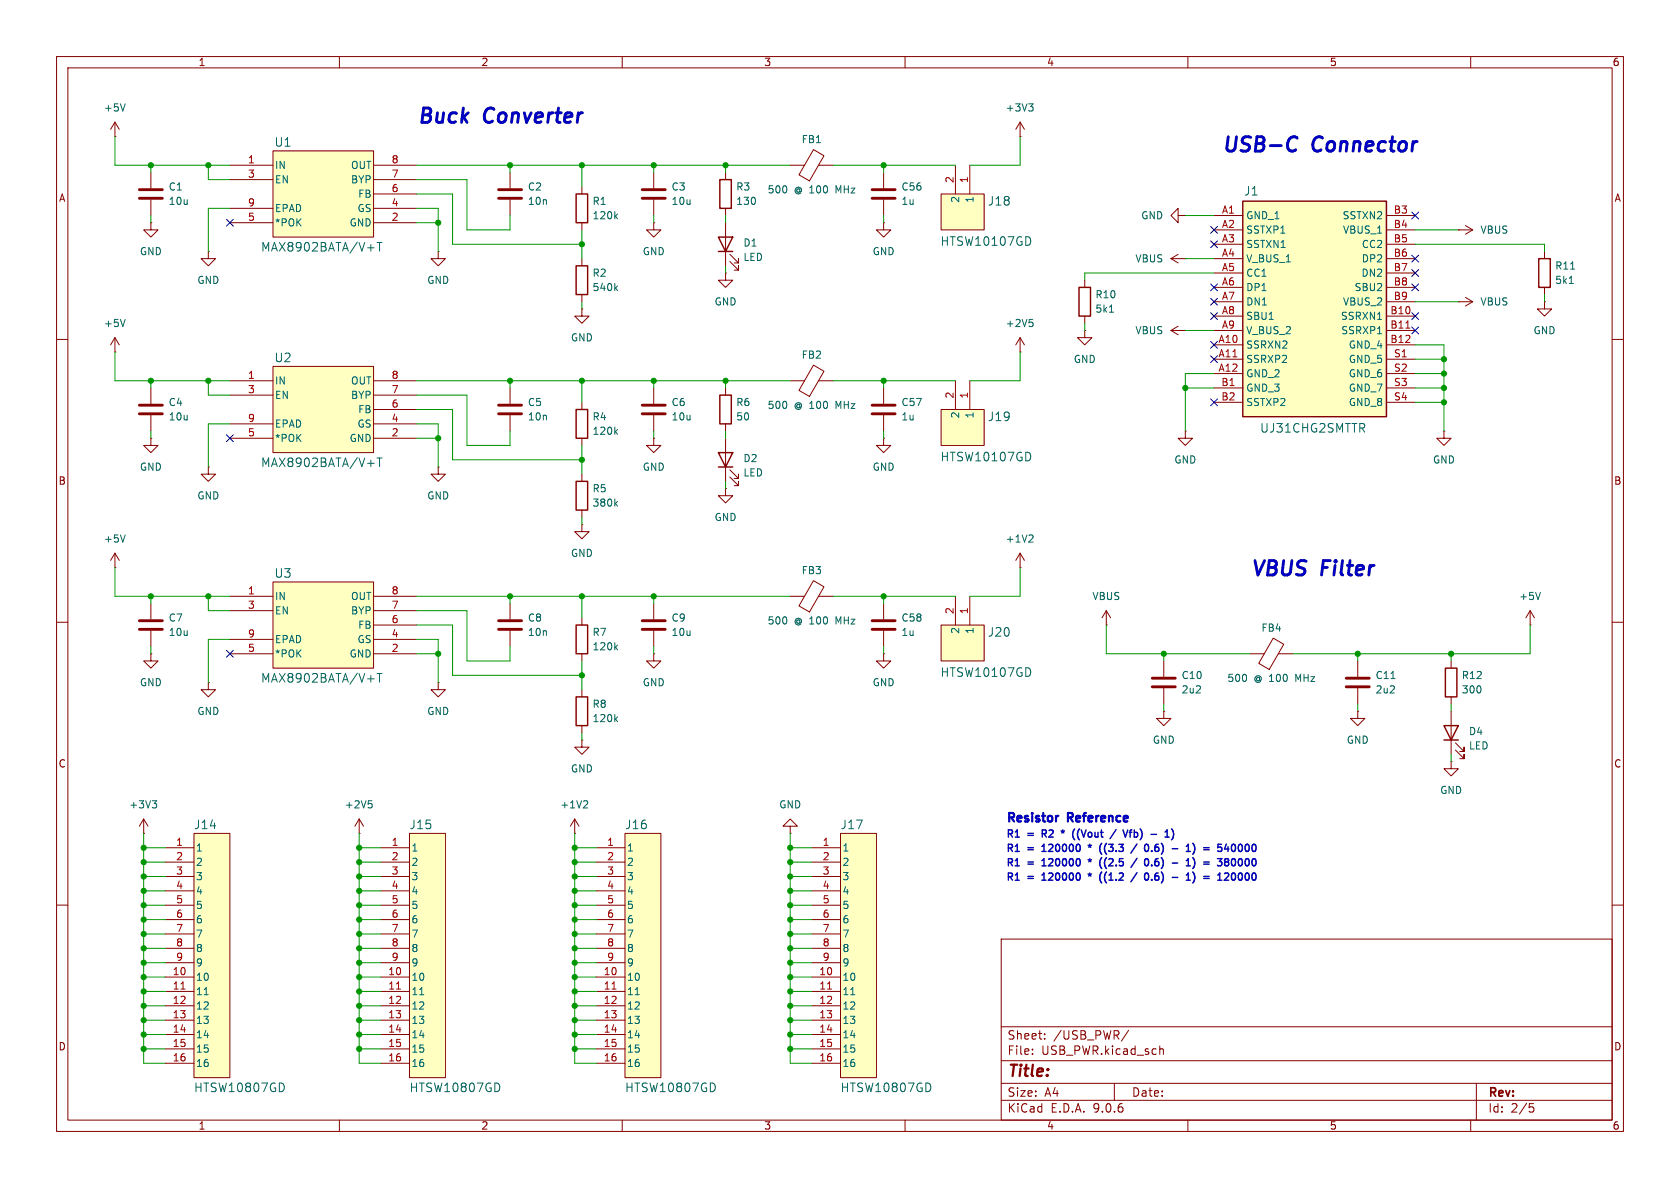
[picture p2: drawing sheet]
<svg xmlns="http://www.w3.org/2000/svg" width="297mm" height="210mm" viewBox="0 0 297 210" stroke-linecap="round" stroke-linejoin="round" font-family="sans-serif">
<g fill="none" stroke="#840000" stroke-width=".18">
<path d="M10 10h277v190h-277zM12 12h273v186h-273zM60 10v2M110 10v2M160 10v2M210 10v2M260 10v2M26.7 39.4v1.2h1.2l-1.2 1.3-1.3-1.3h1.3M26.7 39.4h.1M26.7 30.5v2.8M26.7 35.3v2.8M90.2 30.5v2.8"/>
<path d="M90.2 35.3v2.8M156.2 30.5v2.8M156.2 35.3v2.8M102.9 54.6v1.3h1.2l-1.2 1.3-1.3-1.3h1.3M102.9 54.6h.1M102.9 45.7v1.3M102.9 52.1v1.2M257.8 53.3h.1M257.8 53.3h2.5M259.1 52.6l1.2 .7M260.3 53.3l-1.2 .8M273 53.3v1.3h1.3l-1.3 1.3-1.2-1.3h1.2"/>
<path d="M273 53.3h.1M273 44.5v1.2M273 50.8v1.3M10 60h2M90.2 68.6v2.8M90.2 73.4v2.8M115.6 77.5v1.2h1.2l-1.2 1.3-1.3-1.3h1.3M115.6 77.5h.1M209.5 76.2v1.3h1.3l-1.3 1.2-1.2-1.2h1.2M209.5 76.2h.1M255.3 76.2v1.3h1.2l-1.2 1.2-1.3-1.2h1.3M255.3 76.2h.1"/>
<path d="M285 60h2M10 110h2M205.7 116.8v2.8M240 116.8v2.8M256.5 116.8v1.3M270.5 110.5h.1M270.5 108l-.8 1.2M270.5 108l.8 1.2M270.5 108v2.5M285 110h2M102.9 130.8v1.3h1.2l-1.2 1.3-1.3-1.3h1.3M102.9 130.8h.1"/>
<path d="M205.7 125.7v1.3h1.3l-1.3 1.3-1.2-1.3h1.2M205.7 125.7h.1M205.7 121.7v2.8M240 125.7v1.3h1.3l-1.3 1.3-1.2-1.3h1.2M240 125.7h.1M240 121.7v2.8M256.5 123.2v1.3M10 160h2M177 166h108v32h-108zM285 160h2M60 198v2M110 198v2"/>
<path d="M160 198v2M177 194.5h108M177 191.5h108M177 187.5h108M177 181.5h108M182.5 186.3v.1M182.5 185.5v.1M184.7 183.6v.1M184.7 182.8v.1M197 191.5v3M199.5 182.1l-1.3 2M205 184.9v1.5"/>
<path d="M205 185.5l.2-.1 .4 .1 .1 .9M210 198v2M260 198v2M261 191.5v6.5M270.4 195.1h.7M270.5 195.7h.4l.3 .3-.2 .5-.5 .1"/>
</g>
<path d="M24.6 33.5h4.1M24.6 35.1h4.1M88.1 33.5h4.1M88.1 35.1h4.1M154.2 33.5h4M154.2 35.1h4M88.1 71.6h4.1M88.1 73.2h4.1M203.7 119.9h4.1M238 119.9h4.1M203.7 121.4h4.1M238 121.4h4.1" fill="none" stroke="#840000" stroke-width=".51"/>
<path d="M101.9 47h2v5.1h-2zM272 45.7h2.1v5.1h-2.1zM255.5 118.1h2.1v5.1h-2.1z" fill="none" stroke="#840000" stroke-width=".25"/>
<path d="M108.8 50.9l.4 .5M109.2 50.5l-.5 .5M277.4 50.1h.7M277.7 47.6h.7M245.9 120h.7M272.3 104.7l-.4 1.3" fill="none" stroke="#006464" stroke-width=".18"/>
<path d="M148.6 147.3h6.3v43.2h-6.3z" fill="#ffffc2"/>
<g fill="none" stroke="#840000" stroke-width=".18">
<path d="M102.9 33v1.3M102.9 39.4v1.2M128.3 30.5v1.3M128.3 36.8v1.3M128.3 39.4v7.6M139.7 29.2h2.5M143.8 26.4l1.9 1.1-2.6 4.5-1.9-1.1zM144.7 29.2h2.6M156.2 39.4v1.2h1.3l-1.3 1.3-1.3-1.3h1.3M156.2 39.4h.1M208.3 38.1v-1.3l-1.3 1.3 1.3 1.3v-1.3h1.2M209.5 38.1h.1"/>
<path d="M128.3 48.3v1.2h1.2l-1.2 1.3-1.3-1.3h1.3M128.3 48.3h.1M129 46.2l1.6 1.6v-.8v.8h-.8M129 45l1.6 1.5v-.8v.8h-.8M191.8 58.4v1.3h1.2l-1.2 1.3-1.3-1.3h1.3M191.8 58.4h.1M191.8 49.5v1.3M191.8 55.9v1.3M207 58.4l1.3 .8M207 58.4h2.5M207 45.7l1.3 .8M207 45.7h2.5"/>
<path d="M208.3 57.7l-1.3 .7M208.3 45l-1.3 .7M209.5 58.4h.1M209.5 45.7h.1M26.7 77.5v1.2h1.2l-1.2 1.3-1.3-1.3h1.3M26.7 77.5h.1M128.3 68.6v1.3M128.3 74.9v1.3M128.3 77.5v7.6M139.7 67.3h2.5M143.8 64.5l1.9 1.1-2.6 4.5-1.9-1.1zM144.7 67.3h2.6"/>
<path d="M156.2 77.5v1.2h1.3l-1.3 1.3-1.3-1.3h1.3M156.2 77.5h.1M156.2 68.6v2.8M156.2 73.4v2.8M20.3 97.8l-.7 1.3M20.3 97.8l.8 1.3M20.3 97.8v2.5M36.8 82.6v1.2h1.3l-1.3 1.3-1.2-1.3h1.2M36.8 82.6h.1M77.5 82.6v1.2h1.2l-1.2 1.3-1.3-1.3h1.3M77.5 82.6h.1M102.9 92.7v1.3h1.2l-1.2 1.3-1.3-1.3h1.3"/>
<path d="M102.9 92.7h.1M102.9 83.8v1.3M102.9 90.2v1.2M128.3 86.4v1.2h1.2l-1.2 1.3-1.3-1.3h1.3M128.3 86.4h.1M129 84.3l1.6 1.6v-.8v.8h-.8M129 83.1l1.6 1.5v-.8v.8h-.8M20.3 100.3h.1M26.7 115.6v1.2h1.2l-1.2 1.3-1.3-1.3h1.3M26.7 115.6h.1M26.7 106.7v2.8M26.7 111.5v2.8"/>
<path d="M102.9 109.2v1.3M102.9 115.6v1.2M115.6 115.6v1.2h1.2l-1.2 1.3-1.3-1.3h1.3M115.6 115.6h.1M195.6 110.5h.1M195.6 108l-.8 1.2M195.6 108l.7 1.2M195.6 108v2.5M221 115.6h2.5M225.1 112.8l1.8 1.1-2.5 4.4-1.9-1zM226 115.6h2.6M77.5 120.7v1.2h1.2l-1.2 1.3-1.3-1.3h1.3"/>
<path d="M77.5 120.7h.1M256.5 134.6v1.3h1.3l-1.3 1.3-1.2-1.3h1.2M256.5 134.6h.1M256.5 125.7v7.7M257.3 132.6l1.5 1.5v-.7v.7h-.7M257.3 131.3l1.5 1.5v-.7v.7h-.7M25.4 147.3h.1M25.4 144.8l-.8 1.3M25.4 144.8l.8 1.3M25.4 144.8v2.5M143.5 149.9h5.1M143.5 152.4h5.1"/>
<path d="M143.5 154.9h5.1M143.5 157.5h5.1M148.6 147.3h6.3v43.2h-6.3zM143.5 160h5.1M143.5 162.6h5.1M143.5 165.1h5.1M143.5 167.6h5.1M143.5 170.2h5.1M143.5 172.7h5.1M143.5 175.3h5.1M143.5 177.8h5.1M143.5 180.3h5.1"/>
<path d="M143.5 182.9h5.1M143.5 185.4h5.1M143.5 188h5.1"/>
</g>
<path d="M108.8 38.2l.4 .5M109.2 37.8l-.5 .5M196.1 55.2h.8M22.1 94.6l-.4 1.2M108.8 89l.4 .5M109.2 88.6l-.5 .5M108.8 114.4l.4 .5M109.2 114l-.5 .5M26.9 141.5h.8l-.4 .5M27.5 142l.2 .3v.3l-.2 .2M150.4 175.8h.7M164.5 191.8v.8" fill="none" stroke="#006464" stroke-width=".18"/>
<path d="M146.3 174.8h.7" fill="none" stroke="#a90000" stroke-width=".18"/>
<path d="M101.9 34.3h2v5.1h-2zM127.3 31.8h2v5h-2zM127 41.9h2.5l-1.2 2.6zM127 44.5h2.5M190.8 50.8h2v5.1h-2zM127.3 69.9h2v5h-2zM101.9 85.1h2v5.1h-2zM127 80h2.5l-1.2 2.6zM127 82.6h2.5M101.9 110.5h2v5.1h-2zM255.3 128.3h2.5l-1.3 2.5zM255.3 130.8h2.5" fill="none" stroke="#840000" stroke-width=".25"/>
<path d="M154.2 71.6h4M154.2 73.2h4M24.6 109.7h4.1M24.6 111.3h4.1" fill="none" stroke="#840000" stroke-width=".51"/>
<path d="M48.3 64.8h17.7v15.2h-17.7z" fill="#ffffc2"/>
<g fill="none" stroke="#840000" stroke-width=".18">
<path d="M20.3 24.1h.1M20.3 21.6l-.7 1.3M20.3 21.6l.8 1.3M20.3 21.6v2.5M77.5 44.5v1.2h1.2l-1.2 1.3-1.3-1.3h1.3M77.5 44.5h.1M40.6 67.3h7.7M40.6 69.9h7.7M40.6 77.5h7.7M40.6 74.9h7.7M48.3 64.8h17.7v15.2h-17.7zM66 67.3h7.7"/>
<path d="M66 69.9h7.7M66 77.5h7.7M66 72.4h7.7M66 74.9h7.7M139.7 105.4h2.5M143.8 102.6l1.9 1.1-2.6 4.5-1.9-1.1zM144.7 105.4h2.6"/>
</g>
<path d="M22.1 18.4l-.4 1.2M66.7 81h.8M67.1 81v1.5" fill="none" stroke="#006464" stroke-width=".18"/>
<path d="M219.7 35.6h25.4v38.1h-25.4z" fill="#ffffc2"/>
<path d="M219.7 35.6h25.4v38.1h-25.4z" fill="none" stroke="#840000" stroke-width=".25"/>
<g fill="none" stroke="#840000" stroke-width=".18">
<path d="M214.6 38.1h5.1M245.1 38.1h5.1M214.6 40.6h5.1M214.6 43.2h5.1M214.6 45.7h5.1M214.6 48.3h5.1M214.6 50.8h5.1M214.6 53.3h5.1M214.6 55.9h5.1M214.6 58.4h5.1M245.1 40.6h5.1M245.1 43.2h5.1"/>
<path d="M245.1 45.7h5.1M245.1 48.3h5.1M245.1 50.8h5.1M245.1 53.3h5.1M245.1 55.9h5.1M245.1 58.4h5.1M214.6 61h5.1M214.6 63.5h5.1M214.6 66h5.1M214.6 68.6h5.1M214.6 71.1h5.1M245.1 61h5.1"/>
<path d="M245.1 63.5h5.1M245.1 66h5.1M245.1 68.6h5.1M245.1 71.1h5.1"/>
</g>
<path d="M248.5 58h.8" fill="none" stroke="#a90000" stroke-width=".18"/>
<path d="M48.3 26.7h17.7v15.2h-17.7z" fill="#ffffc2"/>
<path d="M40.6 29.2h7.7M40.6 31.8h7.7M40.6 39.4h7.7M40.6 36.8h7.7M48.3 26.7h17.7v15.2h-17.7zM66 29.2h7.7M66 31.8h7.7M66 39.4h7.7M66 34.3h7.7M66 36.8h7.7M156.2 106.7v2.8M156.2 111.5v2.8" fill="none" stroke="#840000" stroke-width=".18"/>
<path d="M66.7 42.9h.8M67.1 42.9v1.5" fill="none" stroke="#006464" stroke-width=".18"/>
<path d="M154.2 109.7h4M154.2 111.3h4" fill="none" stroke="#840000" stroke-width=".51"/>
<path d="M166.4 110.5h7.6v6.3h-7.6z" fill="#ffffc2"/>
<g fill="none" stroke="#840000" stroke-width=".18">
<path d="M115.6 39.4v1.2h1.2l-1.2 1.3-1.3-1.3h1.3M115.6 39.4h.1M115.6 30.5v2.8M115.6 35.3v2.8M180.3 24.1h.1M180.3 21.6v2.5M180.3 21.6l-.7 1.3M180.3 21.6l.8 1.3M180.3 97.8l-.7 1.3M180.3 97.8l.8 1.3M180.3 97.8v2.5M156.2 115.6v1.2h1.3l-1.3 1.3-1.3-1.3h1.3"/>
<path d="M156.2 115.6h.1M166.4 110.5h7.6v6.3h-7.6zM168.9 105.4v5.1M171.4 105.4v5.1M180.3 100.3h.1"/>
</g>
<path d="M181.9 18.4h.7l-.4 .4M182.4 18.8l.2 .3v.3l-.2 .2M182.4 94.6l.2 .2v.3l-.7 .7h.7M182.1 118.4v.8" fill="none" stroke="#006464" stroke-width=".18"/>
<path d="M113.5 33.5h4.1M113.5 35.1h4.1" fill="none" stroke="#840000" stroke-width=".51"/>
<path d="M166.4 34.3h7.6v6.3h-7.6z" fill="#ffffc2"/>
<path d="M166.4 34.3h7.6v6.3h-7.6zM168.9 29.2v5.1M171.4 29.2v5.1M20.3 59.7l-.7 1.3M20.3 59.7l.8 1.3M20.3 59.7v2.5M20.3 62.2h.1M139.7 146.1h1.3l-1.3-1.3-1.3 1.3h1.3v1.2M139.7 147.3h.1" fill="none" stroke="#840000" stroke-width=".18"/>
<path d="M22.1 56.5l-.4 1.2M182.1 42.2v.8" fill="none" stroke="#006464" stroke-width=".18"/>
<path d="M166.4 72.4h7.6v6.3h-7.6z" fill="#ffffc2"/>
<g fill="none" stroke="#840000" stroke-width=".18">
<path d="M259.1 39.9l1.2 .7M36.8 44.5v1.2h1.3l-1.3 1.3-1.2-1.3h1.2M36.8 44.5h.1M180.3 59.7l-.7 1.3M180.3 59.7l.8 1.3M180.3 59.7v2.5M257.8 40.6h.1M257.8 40.6h2.5M260.3 40.6l-1.2 .8M102.9 71.1v1.3M102.9 77.5v1.2M115.6 68.6v2.8"/>
<path d="M115.6 73.4v2.8M166.4 72.4h7.6v6.3h-7.6zM168.9 67.3v5.1M171.4 67.3v5.1M180.3 62.2h.1"/>
</g>
<path d="M182 56.5h.6M182.4 56.9l.2 .3v.3l-.2 .2M108.8 76.3l.4 .5M109.2 75.9l-.5 .5M182.1 80.3v.8" fill="none" stroke="#006464" stroke-width=".18"/>
<path d="M101.9 72.4h2v5.1h-2z" fill="none" stroke="#840000" stroke-width=".25"/>
<path d="M113.5 71.6h4.1M113.5 73.2h4.1" fill="none" stroke="#840000" stroke-width=".51"/>
<path d="M48.3 102.9h17.7v15.2h-17.7z" fill="#ffffc2"/>
<path d="M26.7 68.6v2.8M26.7 73.4v2.8M40.6 105.4h7.7M40.6 108h7.7M40.6 115.6h7.7M40.6 113h7.7M48.3 102.9h17.7v15.2h-17.7zM66 105.4h7.7M66 108h7.7M66 115.6h7.7M66 110.5h7.7M66 113h7.7" fill="none" stroke="#840000" stroke-width=".18"/>
<path d="M66.7 119.1h.8M67.1 119.1v1.5" fill="none" stroke="#006464" stroke-width=".18"/>
<path d="M24.6 71.6h4.1M24.6 73.2h4.1" fill="none" stroke="#840000" stroke-width=".51"/>
<path d="M34.3 147.3h6.3v43.2h-6.3z" fill="#ffffc2"/>
<g fill="none" stroke="#840000" stroke-width=".18">
<path d="M29.2 149.9h5.1M29.2 152.4h5.1M29.2 154.9h5.1M29.2 157.5h5.1M34.3 147.3h6.3v43.2h-6.3zM29.2 160h5.1M29.2 162.6h5.1M29.2 165.1h5.1M29.2 167.6h5.1M29.2 170.2h5.1M29.2 172.7h5.1M29.2 175.3h5.1"/>
<path d="M29.2 177.8h5.1M29.2 180.3h5.1M29.2 182.9h5.1M29.2 185.4h5.1M29.2 188h5.1"/>
</g>
<path d="M36.1 175.8h.7M50.2 191.8v.8" fill="none" stroke="#006464" stroke-width=".18"/>
<path d="M32 174.8h.7" fill="none" stroke="#a90000" stroke-width=".18"/>
<path d="M110.5 147.3h6.3v43.2h-6.3z" fill="#ffffc2"/>
<g fill="none" stroke="#840000" stroke-width=".18">
<path d="M115.6 106.7v2.8M115.6 111.5v2.8M36.8 120.7v1.2h1.3l-1.3 1.3-1.2-1.3h1.2M36.8 120.7h.1M105.4 149.9h5.1M105.4 152.4h5.1M105.4 154.9h5.1M105.4 157.5h5.1M110.5 147.3h6.3v43.2h-6.3zM105.4 160h5.1M105.4 162.6h5.1M105.4 165.1h5.1"/>
<path d="M105.4 167.6h5.1M105.4 170.2h5.1M105.4 172.7h5.1M105.4 175.3h5.1M105.4 177.8h5.1M105.4 180.3h5.1M105.4 182.9h5.1M105.4 185.4h5.1M105.4 188h5.1"/>
</g>
<path d="M112.3 175.8h.7M126.4 191.8v.8" fill="none" stroke="#006464" stroke-width=".18"/>
<path d="M108.2 174.8h.7" fill="none" stroke="#a90000" stroke-width=".18"/>
<path d="M113.5 109.7h4.1M113.5 111.3h4.1" fill="none" stroke="#840000" stroke-width=".51"/>
<path d="M72.4 147.3h6.3v43.2h-6.3z" fill="#ffffc2"/>
<g fill="none" stroke="#840000" stroke-width=".18">
<path d="M90.2 106.7v2.8M90.2 111.5v2.8M102.9 121.9v1.3M102.9 128.3v1.2M63.5 147.3h.1M63.5 144.8l-.8 1.3M63.5 144.8l.8 1.3M63.5 144.8v2.5M67.3 149.9h5.1M67.3 152.4h5.1M67.3 154.9h5.1M67.3 157.5h5.1"/>
<path d="M72.4 147.3h6.3v43.2h-6.3zM101.6 147.3h.1M101.6 144.8l-.8 1.3M101.6 144.8l.8 1.3M101.6 144.8v2.5M67.3 160h5.1M67.3 162.6h5.1M67.3 165.1h5.1M67.3 167.6h5.1M67.3 170.2h5.1M67.3 172.7h5.1M67.3 175.3h5.1"/>
<path d="M67.3 177.8h5.1M67.3 180.3h5.1M67.3 182.9h5.1M67.3 185.4h5.1M67.3 188h5.1"/>
</g>
<path d="M108.8 127.1l.4 .5M109.2 126.7l-.5 .5M65.1 141.5h.6M65.6 142l.2 .3v.3l-.2 .2M103.7 141.5l.2 .3-.1 .3-.7 .7h.8M74.2 175.8h.7M88.3 191.8v.8" fill="none" stroke="#006464" stroke-width=".18"/>
<path d="M70.1 174.8h.7" fill="none" stroke="#a90000" stroke-width=".18"/>
<path d="M88.1 109.7h4.1M88.1 111.3h4.1" fill="none" stroke="#840000" stroke-width=".51"/>
<path d="M101.9 123.2h2v5.1h-2z" fill="none" stroke="#840000" stroke-width=".25"/>
<g fill="none" stroke="#0000c2" stroke-width=".25">
<path d="M184.2 150.5h.7M184.2 153.1h.7M184.2 155.6h.7M184.3 147.4h.4M184.4 149.4l-.2 .2M184.4 152l-.2 .1M184.4 154.5l-.2 .2M184.7 146.7h-.4v1.3M187.6 146.9l.3 .1M187.9 146.7v.3M187.9 147l-.2 .3M187.9 147l.2 .3"/>
<path d="M188.2 146.9l-.3 .1M189.7 147.9l.3 .6M190 146.5l-.1 .1M190.8 146.6a1.49 1.49 0 0 0 0 1.8M192.4 149.4l.3 .1M192.4 152l.3 .1M192.4 154.5l.3 .1M192.7 149.2v.3M192.7 151.8v.3M192.7 154.3v.3M192.7 149.5l-.2 .3M192.7 149.5l.1 .3"/>
<path d="M192.7 152.1l-.2 .2M192.7 152.1l.1 .2M192.7 154.6l-.2 .3M192.7 154.6l.1 .3M193 149.4l-.3 .1M193 152l-.3 .1M193 154.5l-.3 .1M194.5 150.5l.3 .5M194.5 153l.3 .5M194.5 155.5l.3 .6M194.8 151.6l-.1 .1M194.8 154.1l-.1 .1"/>
<path d="M195.6 151.7a1.49 1.49 0 0 0 0 1.8M195.6 149.1a1.49 1.49 0 0 0 0 1.8M195.6 154.2a1.49 1.49 0 0 0 0 1.8M197.3 146.6l-1.1 1.7M199.6 147.1h.5M200.1 146.7l-.3 .2v1.1M200.5 146.7v1.3M200.5 147.9l.4 .1M200.9 147.1l-.4 .1M201 149.2l-1.1 1.6M201 151.7l-1.1 1.7M201 154.3l-1.1 1.6"/>
<path d="M203.6 150.4v.1M203.6 152.9v.2M203.6 155.5v.1M204.5 149.2l-.1 .1a.86 .86 0 0 0 0 1.2h.2M204.5 151.8h-.1a.86 .86 0 0 0 0 1.3h.2M204.5 154.3l-.1 .1a.86 .86 0 0 0 0 1.2h.2M204.6 149.7h-.2l-.2 .3M204.6 152.3h-.2l-.2 .2M204.6 154.8h-.2l-.2 .3M206 148h.7M206 147.1l.3-.4v1.3M207.1 146.5l.3 .6"/>
<path d="M207.3 148.2l-.2 .3M209.7 150.5h.7M209.7 149.6l.4-.4v1.3M209.7 152.1l.4-.3v1.3M209.7 154.7l.4-.4v1.3M209.7 153.1h.7M209.7 155.6h.7M210.9 149.1l.3 .5M210.9 151.6l.3 .5M210.9 154.1l.3 .6M211 150.8l-.1 .2M211 153.3l-.1 .2"/>
<path d="M211 155.8l-.1 .3M212.8 149.9h1M212.8 150.2h1M212.8 152.4h1M212.8 152.8h1M212.8 154.9h1M212.8 155.3h1M215.2 151.8h.8l-.4 .5 .3 .1 .1 .4-.2 .3h-.4M215.3 155.6h.7M215.3 154.7l.3-.4v1.3M215.3 149.8l.5-.1 .2 .3-.1 .5h-.6M215.3 149.2h.6"/>
<path d="M216.5 152l.2-.2h.3l.2 .2M216.5 154.4l.5-.1 .2 .3M216.8 149.2l-.3 .9M217.8 149.5l.2-.3 .4 .3M217.8 152l.2-.2 .4 .2M217.8 154.6l.2-.3 .4 .3M219.5 149.3l-.2-.1a.68 .68 0 0 0-.4 .7 .68 .68 0 0 0 .4 .6h.2M219.5 151.8h-.2a.68 .68 0 0 0-.4 .6 .68 .68 0 0 0 .4 .7l.2-.1M219.5 154.4l-.2-.1a.68 .68 0 0 0-.4 .7 .68 .68 0 0 0 .4 .6l.2-.1"/>
</g>
<path d="M187 144.2h.1" fill="none" stroke="#0000c2" stroke-width=".38"/>
<path d="M228.3 24.3a.86 .86 0 0 1 1 .1M229.1 26.5l-.5 .2" fill="none" stroke="#0000c2" stroke-width=".51"/>
<g fill="none" stroke="#009600" stroke-width=".18">
<path d="M20.3 24.1v5.1h20.3M26.7 29.2v1.3M26.7 38.1v1.3M36.8 29.2v2.6h3.8M40.6 36.8h-3.8v7.7M73.7 29.2h66M73.7 31.8h8.8v8.8h7.7v-2.5M73.7 34.3h6.3v8.9h22.9M73.7 36.8h3.8v7.7M73.7 39.4h3.8M90.2 29.2v1.3M102.9 29.2v3.8"/>
<path d="M115.6 29.2v1.3M115.6 38.1v1.3M128.3 29.2v1.3M128.3 38.1v1.3M147.3 29.2h21.6M156.2 29.2v1.3M156.2 38.1v1.3M180.3 24.1v5.1h-8.9M209.5 38.1h5.1M102.9 40.6v5.1M102.9 53.3v1.3M128.3 47v1.3"/>
<path d="M191.8 57.2v1.2M209.5 58.4h5.1M209.5 45.7h5.1M214.6 48.3h-22.8v1.2M250.2 40.6h7.6M250.2 43.2h22.8v1.3M250.2 53.3h7.6M273 52.1v1.2M20.3 62.2v5.1h20.3M26.7 67.3v1.3M26.7 76.2v1.3M36.8 67.3v2.6h3.8"/>
<path d="M40.6 74.9h-3.8v7.7M73.7 67.3h66M73.7 69.9h8.8v8.8h7.7v-2.5M73.7 72.4h6.3v8.9h22.9M73.7 74.9h3.8v7.7M73.7 77.5h3.8M90.2 67.3v1.3M102.9 67.3v3.8M102.9 78.7v5.1M115.6 67.3v1.3M115.6 76.2v1.3M128.3 67.3v1.3"/>
<path d="M128.3 76.2v1.3M147.3 67.3h21.6M156.2 67.3v1.3M156.2 76.2v1.3M180.3 62.2v5.1h-8.9M209.5 68.6h5.1M214.6 66h-5.1v10.2M250.2 68.6h5.1M250.2 66h5.1M250.2 61h5.1v15.2M250.2 63.5h5.1M250.2 71.1h5.1"/>
<path d="M102.9 91.4v1.3M128.3 85.1v1.3M20.3 100.3v5.1h20.3M26.7 105.4v1.3M26.7 114.3v1.3M36.8 105.4v2.6h3.8M40.6 113h-3.8v7.7M73.7 105.4h66M73.7 108h8.8v8.8h7.7v-2.5M73.7 110.5h6.3v8.9h22.9M73.7 113h3.8v7.7M73.7 115.6h3.8"/>
<path d="M90.2 105.4v1.3M102.9 105.4v3.8M102.9 116.8v5.1M115.6 105.4v1.3M115.6 114.3v1.3M147.3 105.4h21.6M156.2 105.4v1.3M156.2 114.3v1.3M180.3 100.3v5.1h-8.9M195.6 110.5v5.1h25.4M205.7 115.6v1.2M240 115.6v1.2"/>
<path d="M256.5 115.6v1.2M270.5 110.5v5.1h-41.9M102.9 129.5v1.3M205.7 124.5v1.2M240 124.5v1.2M256.5 124.5v1.2M256.5 133.4v1.2M25.4 157.5h3.8M25.4 154.9h3.8M25.4 147.3v40.7h3.8M25.4 152.4h3.8M25.4 149.9h3.8"/>
<path d="M63.5 157.5h3.8M63.5 154.9h3.8M63.5 147.3v40.7h3.8M63.5 152.4h3.8M63.5 149.9h3.8M101.6 157.5h3.8M101.6 154.9h3.8M101.6 147.3v40.7h3.8M101.6 152.4h3.8M101.6 149.9h3.8M139.7 147.3v40.7h3.8M139.7 157.5h3.8"/>
<path d="M139.7 154.9h3.8M139.7 152.4h3.8M139.7 149.9h3.8M25.4 165.1h3.8M25.4 160h3.8M25.4 177.8h3.8M25.4 172.7h3.8M25.4 170.2h3.8M25.4 175.3h3.8M25.4 167.6h3.8M25.4 162.6h3.8M63.5 165.1h3.8"/>
<path d="M63.5 160h3.8M63.5 177.8h3.8M63.5 172.7h3.8M63.5 170.2h3.8M63.5 175.3h3.8M63.5 167.6h3.8M63.5 162.6h3.8M101.6 165.1h3.8M101.6 160h3.8M101.6 177.8h3.8M101.6 172.7h3.8M101.6 170.2h3.8"/>
<path d="M101.6 175.3h3.8M101.6 167.6h3.8M101.6 162.6h3.8M139.7 165.1h3.8M139.7 160h3.8M139.7 177.8h3.8M139.7 172.7h3.8M139.7 170.2h3.8M139.7 175.3h3.8M139.7 167.6h3.8M139.7 162.6h3.8M25.4 185.4h3.8"/>
<path d="M25.4 180.3h3.8M25.4 182.9h3.8M63.5 185.4h3.8M63.5 180.3h3.8M63.5 182.9h3.8M101.6 185.4h3.8M101.6 180.3h3.8M101.6 182.9h3.8M139.7 185.4h3.8M139.7 180.3h3.8M139.7 182.9h3.8"/>
</g>
<g fill="none" stroke="#000084" stroke-width=".18">
<path d="M40 38.8l1.2 1.2M41.2 38.8l-1.2 1.2M249.6 37.5l1.2 1.2M250.8 37.5l-1.2 1.2M214 42.6l1.2 1.2M214 40l1.2 1.2M214 50.2l1.2 1.2M214 55.3l1.2 1.2M214 52.7l1.2 1.2M215.2 42.6l-1.2 1.2M215.2 40l-1.2 1.2M215.2 50.2l-1.2 1.2"/>
<path d="M215.2 55.3l-1.2 1.2M215.2 52.7l-1.2 1.2M249.6 57.8l1.2 1.2M249.6 55.3l1.2 1.2M249.6 47.7l1.2 1.2M249.6 45.1l1.2 1.2M249.6 50.2l1.2 1.2M250.8 57.8l-1.2 1.2M250.8 55.3l-1.2 1.2M250.8 47.7l-1.2 1.2M250.8 45.1l-1.2 1.2M250.8 50.2l-1.2 1.2"/>
<path d="M40 76.9l1.2 1.2M41.2 76.9l-1.2 1.2M214 60.4l1.2 1.2M214 62.9l1.2 1.2M214 70.5l1.2 1.2M215.2 60.4l-1.2 1.2M215.2 62.9l-1.2 1.2M215.2 70.5l-1.2 1.2M40 115l1.2 1.2M41.2 115l-1.2 1.2"/>
</g>
<g fill="#009600" stroke="#009600" stroke-width=".18">
<circle cx="209.5" cy="68.6" r=".46"/>
<circle cx="256.5" cy="115.6" r=".46"/>
<circle cx="240" cy="115.6" r=".46"/>
<circle cx="205.7" cy="115.6" r=".46"/>
<circle cx="156.2" cy="29.2" r=".46"/>
<circle cx="156.2" cy="105.4" r=".46"/>
<circle cx="156.2" cy="67.3" r=".46"/>
<circle cx="102.9" cy="81.3" r=".46"/>
<circle cx="77.5" cy="77.5" r=".46"/>
<circle cx="90.2" cy="29.2" r=".46"/>
<circle cx="128.3" cy="29.2" r=".46"/>
<circle cx="115.6" cy="29.2" r=".46"/>
<circle cx="102.9" cy="29.2" r=".46"/>
<circle cx="128.3" cy="67.3" r=".46"/>
<circle cx="115.6" cy="67.3" r=".46"/>
<circle cx="90.2" cy="67.3" r=".46"/>
<circle cx="102.9" cy="67.3" r=".46"/>
<circle cx="102.9" cy="43.2" r=".46"/>
<circle cx="255.3" cy="68.6" r=".46"/>
<circle cx="255.3" cy="66" r=".46"/>
<circle cx="255.3" cy="63.5" r=".46"/>
<circle cx="255.3" cy="71.1" r=".46"/>
<circle cx="139.7" cy="167.6" r=".46"/>
<circle cx="139.7" cy="162.6" r=".46"/>
<circle cx="139.7" cy="165.1" r=".46"/>
<circle cx="139.7" cy="160" r=".46"/>
<circle cx="139.7" cy="175.3" r=".46"/>
<circle cx="139.7" cy="157.5" r=".46"/>
<circle cx="139.7" cy="177.8" r=".46"/>
<circle cx="139.7" cy="180.3" r=".46"/>
<circle cx="139.7" cy="172.7" r=".46"/>
<circle cx="139.7" cy="170.2" r=".46"/>
<circle cx="77.5" cy="39.4" r=".46"/>
<circle cx="36.8" cy="29.2" r=".46"/>
<circle cx="26.7" cy="29.2" r=".46"/>
<circle cx="26.7" cy="67.3" r=".46"/>
<circle cx="36.8" cy="67.3" r=".46"/>
<circle cx="25.4" cy="177.8" r=".46"/>
<circle cx="25.4" cy="175.3" r=".46"/>
<circle cx="25.4" cy="172.7" r=".46"/>
<circle cx="25.4" cy="180.3" r=".46"/>
<circle cx="25.4" cy="182.9" r=".46"/>
<circle cx="25.4" cy="165.1" r=".46"/>
<circle cx="25.4" cy="167.6" r=".46"/>
<circle cx="25.4" cy="185.4" r=".46"/>
<circle cx="25.4" cy="170.2" r=".46"/>
<circle cx="139.7" cy="152.4" r=".46"/>
<circle cx="139.7" cy="149.9" r=".46"/>
<circle cx="139.7" cy="154.9" r=".46"/>
<circle cx="139.7" cy="182.9" r=".46"/>
<circle cx="139.7" cy="185.4" r=".46"/>
<circle cx="63.5" cy="180.3" r=".46"/>
<circle cx="63.5" cy="177.8" r=".46"/>
<circle cx="63.5" cy="175.3" r=".46"/>
<circle cx="63.5" cy="172.7" r=".46"/>
<circle cx="63.5" cy="167.6" r=".46"/>
<circle cx="63.5" cy="162.6" r=".46"/>
<circle cx="63.5" cy="154.9" r=".46"/>
<circle cx="63.5" cy="182.9" r=".46"/>
<circle cx="63.5" cy="185.4" r=".46"/>
<circle cx="63.5" cy="170.2" r=".46"/>
<circle cx="63.5" cy="165.1" r=".46"/>
<circle cx="63.5" cy="149.9" r=".46"/>
<circle cx="101.6" cy="167.6" r=".46"/>
<circle cx="101.6" cy="170.2" r=".46"/>
<circle cx="101.6" cy="175.3" r=".46"/>
<circle cx="101.6" cy="172.7" r=".46"/>
<circle cx="101.6" cy="185.4" r=".46"/>
<circle cx="101.6" cy="180.3" r=".46"/>
<circle cx="101.6" cy="177.8" r=".46"/>
<circle cx="101.6" cy="182.9" r=".46"/>
<circle cx="101.6" cy="160" r=".46"/>
<circle cx="101.6" cy="165.1" r=".46"/>
<circle cx="101.6" cy="149.9" r=".46"/>
<circle cx="63.5" cy="157.5" r=".46"/>
<circle cx="63.5" cy="160" r=".46"/>
<circle cx="63.5" cy="152.4" r=".46"/>
<circle cx="101.6" cy="162.6" r=".46"/>
<circle cx="101.6" cy="157.5" r=".46"/>
<circle cx="101.6" cy="154.9" r=".46"/>
<circle cx="101.6" cy="152.4" r=".46"/>
<circle cx="90.2" cy="105.4" r=".46"/>
<circle cx="102.9" cy="119.4" r=".46"/>
<circle cx="77.5" cy="115.6" r=".46"/>
<circle cx="102.9" cy="105.4" r=".46"/>
<circle cx="115.6" cy="105.4" r=".46"/>
<circle cx="25.4" cy="152.4" r=".46"/>
<circle cx="25.4" cy="149.9" r=".46"/>
<circle cx="25.4" cy="160" r=".46"/>
<circle cx="25.4" cy="162.6" r=".46"/>
<circle cx="25.4" cy="157.5" r=".46"/>
<circle cx="25.4" cy="154.9" r=".46"/>
<circle cx="36.8" cy="105.4" r=".46"/>
<circle cx="26.7" cy="105.4" r=".46"/>
</g>
<g font-size="3.5" fill="#0000c2">
<text x="73.7" y="22">Buck</text>
<text x="85.7" y="22">Converter</text>
<text x="215.9" y="27.1">USB-C</text>
<text x="232.2" y="27.1">Connector</text>
<text x="221" y="102">VBUS</text>
<text x="233.7" y="102">Filter</text>
</g>
<text font-size="2.8" fill="#840000" x="178" y="190.9">Title:</text>
<g font-size="2.1" fill="#006464">
<text x="48.4" y="26.1">U1</text>
<text x="219.9" y="34.8">J1</text>
<text x="174.6" y="36.6">J18</text>
<text x="46" y="44.7">MAX8902BATA/V+T</text>
<text x="166.2" y="43.7">HTSW10107GD</text>
<text x="48.4" y="64.2">U2</text>
<text x="174.6" y="74.7">J19</text>
<text x="222.7" y="76.7">UJ31CHG2SMTTR</text>
<text x="46" y="82.8">MAX8902BATA/V+T</text>
<text x="166.2" y="81.8">HTSW10107GD</text>
<text x="48.4" y="102.3">U3</text>
<text x="174.6" y="112.8">J20</text>
<text x="166.2" y="119.9">HTSW10107GD</text>
<text x="46" y="120.9">MAX8902BATA/V+T</text>
<text x="34.2" y="146.8">J14</text>
<text x="72.3" y="146.8">J15</text>
<text x="110.4" y="146.8">J16</text>
<text x="148.5" y="146.8">J17</text>
<text x="34.2" y="193.3">HTSW10807GD</text>
<text x="72.3" y="193.3">HTSW10807GD</text>
<text x="110.4" y="193.3">HTSW10807GD</text>
<text x="148.5" y="193.3">HTSW10807GD</text>
</g>
<g font-size="2.1" fill="#0000c2">
<text x="177.8" y="145.4">Resistor</text>
<text x="189" y="145.4">Reference</text>
</g>
<g font-size="2.1" fill="#840000">
<text x="178" y="184">Sheet:</text>
<text x="186.2" y="184">/USB_PWR/</text>
<text x="178" y="186.7">File:</text>
<text x="184.1" y="186.7">USB_PWR.kicad_sch</text>
<text x="178" y="196.9">KiCad</text>
<text x="178" y="194.1">Size:</text>
<text x="184.7" y="194.1">A4</text>
<text x="185.7" y="196.9">E.D.A.</text>
<text x="193.3" y="196.9">9.0.6</text>
<text x="200" y="194.1">Date:</text>
<text x="263" y="194.3">Rev:</text>
<text x="263" y="196.9">Id:</text>
<text x="267.1" y="196.9">2/5</text>
</g>
<g font-size="1.8" fill="#840000">
<text x="35" y="11.9">1</text>
<text x="85" y="11.9">2</text>
<text x="135" y="11.9">3</text>
<text x="185" y="11.9">4</text>
<text x="235" y="11.9">5</text>
<text x="285" y="11.9">6</text>
<text x="10.3" y="35.9">A</text>
<text x="285.3" y="35.9">A</text>
<text x="10.3" y="85.9">B</text>
<text x="285.3" y="85.9">B</text>
<text x="10.3" y="135.9">C</text>
<text x="285.3" y="135.9">C</text>
<text x="10.3" y="185.9">D</text>
<text x="285.3" y="185.9">D</text>
<text x="35" y="199.9">1</text>
<text x="85" y="199.9">2</text>
<text x="135" y="199.9">3</text>
<text x="185" y="199.9">4</text>
<text x="235" y="199.9">5</text>
<text x="285" y="199.9">6</text>
</g>
<g font-size="1.8" fill="#006464">
<text x="18.3" y="19.9">+5V</text>
<text x="177.7" y="19.9">+3V3</text>
<text x="141.6" y="25.5">FB1</text>
<text x="29.7" y="33.9">C1</text>
<text x="48.5" y="30.1">IN</text>
<text x="48.5" y="32.6">EN</text>
<text x="62" y="30.1">OUT</text>
<text x="62" y="32.6">BYP</text>
<text x="63.2" y="35.2">FB</text>
<text x="93.2" y="33.9">C2</text>
<text x="118.6" y="33.9">C3</text>
<text x="130.1" y="33.9">R3</text>
<text x="135.6" y="34.4">500</text>
<text x="140.4" y="34.4">@ 100</text>
<text x="148" y="34.4">MHz</text>
<text x="159.3" y="33.9">C56</text>
<text x="169.8" y="36" transform="rotate(-90 169.8 36)">2</text>
<text x="172.3" y="36" transform="rotate(-90 172.3 36)">1</text>
<text x="29.7" y="36.4">10u</text>
<text x="48.5" y="40.2">*POK</text>
<text x="48.5" y="37.7">EPAD</text>
<text x="61.7" y="40.2">GND</text>
<text x="63.1" y="37.7">GS</text>
<text x="93.2" y="36.4">10n</text>
<text x="104.7" y="36.4">R1</text>
<text x="104.7" y="39">120k</text>
<text x="118.6" y="36.4">10u</text>
<text x="130.1" y="36.4">130</text>
<text x="159.3" y="36.4">1u</text>
<text x="201.7" y="39">GND</text>
<text x="220.2" y="39">GND_1</text>
<text x="220.2" y="41.5">SSTXP1</text>
<text x="237.3" y="39">SSTXN2</text>
<text x="237.3" y="41.5">VBUS_1</text>
<text x="261.6" y="41.5">VBUS</text>
<text x="24.6" y="45.3">GND</text>
<text x="113.5" y="45.3">GND</text>
<text x="131.3" y="43.8">D1</text>
<text x="131.3" y="46.3">LED</text>
<text x="154.2" y="45.3">GND</text>
<text x="200.6" y="46.6">VBUS</text>
<text x="220.2" y="44">SSTXN1</text>
<text x="220.2" y="46.6">V_BUS_1</text>
<text x="240.6" y="44">CC2</text>
<text x="240.6" y="46.6">DP2</text>
<text x="274.8" y="47.9">R11</text>
<text x="34.8" y="50.4">GND</text>
<text x="75.4" y="50.4">GND</text>
<text x="104.7" y="49.1">R2</text>
<text x="104.7" y="51.7">540k</text>
<text x="193.6" y="52.9">R10</text>
<text x="220.2" y="49.1">CC1</text>
<text x="220.2" y="51.7">DP1</text>
<text x="239.4" y="51.7">SBU2</text>
<text x="240.6" y="49.1">DN2</text>
<text x="274.8" y="50.4">5k1</text>
<text x="18.3" y="58">+5V</text>
<text x="126.2" y="54.2">GND</text>
<text x="177.7" y="58">+2V5</text>
<text x="193.6" y="55.5">5k1</text>
<text x="200.6" y="59.3">VBUS</text>
<text x="220.2" y="54.2">DN1</text>
<text x="220.2" y="56.7">SBU1</text>
<text x="220.2" y="59.3">V_BUS_2</text>
<text x="237" y="56.7">SSRXN1</text>
<text x="237" y="59.3">SSRXP1</text>
<text x="237.3" y="54.2">VBUS_2</text>
<text x="261.6" y="54.2">VBUS</text>
<text x="271" y="59.3">GND</text>
<text x="100.8" y="60.6">GND</text>
<text x="141.6" y="63.6">FB2</text>
<text x="189.7" y="64.4">GND</text>
<text x="220.2" y="61.8">SSRXN2</text>
<text x="220.2" y="64.4">SSRXP2</text>
<text x="238.4" y="61.8">GND_4</text>
<text x="238.4" y="64.4">GND_5</text>
<text x="29.7" y="72">C4</text>
<text x="48.5" y="68.2">IN</text>
<text x="48.5" y="70.7">EN</text>
<text x="62" y="68.2">OUT</text>
<text x="62" y="70.7">BYP</text>
<text x="93.2" y="72">C5</text>
<text x="118.6" y="72">C6</text>
<text x="130.1" y="72">R6</text>
<text x="159.3" y="72">C57</text>
<text x="220.2" y="66.9">GND_2</text>
<text x="220.2" y="69.4">GND_3</text>
<text x="220.2" y="72">SSTXP2</text>
<text x="238.4" y="66.9">GND_6</text>
<text x="238.4" y="69.4">GND_7</text>
<text x="238.4" y="72">GND_8</text>
<text x="29.7" y="74.5">10u</text>
<text x="48.5" y="75.8">EPAD</text>
<text x="63.1" y="75.8">GS</text>
<text x="63.2" y="73.3">FB</text>
<text x="93.2" y="74.5">10n</text>
<text x="104.7" y="74.5">R4</text>
<text x="104.7" y="77.1">120k</text>
<text x="118.6" y="74.5">10u</text>
<text x="130.1" y="74.5">50</text>
<text x="135.6" y="72.5">500</text>
<text x="140.4" y="72.5">@ 100</text>
<text x="148" y="72.5">MHz</text>
<text x="159.3" y="74.5">1u</text>
<text x="169.8" y="74.1" transform="rotate(-90 169.8 74.1)">2</text>
<text x="172.3" y="74.1" transform="rotate(-90 172.3 74.1)">1</text>
<text x="24.6" y="83.4">GND</text>
<text x="48.5" y="78.3">*POK</text>
<text x="61.7" y="78.3">GND</text>
<text x="113.5" y="83.4">GND</text>
<text x="131.3" y="81.9">D2</text>
<text x="154.2" y="83.4">GND</text>
<text x="207.5" y="82.1">GND</text>
<text x="253.2" y="82.1">GND</text>
<text x="34.8" y="88.5">GND</text>
<text x="75.4" y="88.5">GND</text>
<text x="104.7" y="87.2">R5</text>
<text x="104.7" y="89.8">380k</text>
<text x="131.3" y="84.4">LED</text>
<text x="126.2" y="92.3">GND</text>
<text x="18.3" y="96.1">+5V</text>
<text x="100.8" y="98.7">GND</text>
<text x="141.6" y="101.7">FB3</text>
<text x="177.7" y="96.1">+1V2</text>
<text x="48.5" y="106.3">IN</text>
<text x="62" y="106.3">OUT</text>
<text x="193" y="106.3">VBUS</text>
<text x="268.5" y="106.3">+5V</text>
<text x="29.7" y="110.1">C7</text>
<text x="29.7" y="112.6">10u</text>
<text x="48.5" y="108.8">EN</text>
<text x="48.5" y="113.9">EPAD</text>
<text x="62" y="108.8">BYP</text>
<text x="63.1" y="113.9">GS</text>
<text x="63.2" y="111.4">FB</text>
<text x="93.2" y="110.1">C8</text>
<text x="93.2" y="112.6">10n</text>
<text x="104.7" y="112.6">R7</text>
<text x="118.6" y="110.1">C9</text>
<text x="118.6" y="112.6">10u</text>
<text x="135.6" y="110.6">500</text>
<text x="140.4" y="110.6">@ 100</text>
<text x="148" y="110.6">MHz</text>
<text x="159.3" y="112.6">1u</text>
<text x="159.3" y="110.1">C58</text>
<text x="169.8" y="112.2" transform="rotate(-90 169.8 112.2)">2</text>
<text x="172.3" y="112.2" transform="rotate(-90 172.3 112.2)">1</text>
<text x="222.9" y="111.9">FB4</text>
<text x="48.5" y="116.4">*POK</text>
<text x="61.7" y="116.4">GND</text>
<text x="104.7" y="115.2">120k</text>
<text x="24.6" y="121.5">GND</text>
<text x="104.7" y="125.3">R8</text>
<text x="113.5" y="121.5">GND</text>
<text x="154.2" y="121.5">GND</text>
<text x="208.8" y="120.2">C10</text>
<text x="208.8" y="122.8">2u2</text>
<text x="216.9" y="120.8">500</text>
<text x="221.7" y="120.8">@ 100</text>
<text x="229.3" y="120.8">MHz</text>
<text x="243.1" y="120.2">C11</text>
<text x="243.1" y="122.8">2u2</text>
<text x="258.3" y="122.8">300</text>
<text x="258.3" y="120.2">R12</text>
<text x="34.8" y="126.6">GND</text>
<text x="75.4" y="126.6">GND</text>
<text x="104.7" y="127.9">120k</text>
<text x="203.7" y="131.7">GND</text>
<text x="238" y="131.7">GND</text>
<text x="259.6" y="130.1">D4</text>
<text x="100.8" y="136.8">GND</text>
<text x="259.6" y="132.7">LED</text>
<text x="22.8" y="143.1">+3V3</text>
<text x="60.9" y="143.1">+2V5</text>
<text x="99" y="143.1">+1V2</text>
<text x="137.7" y="143.1">GND</text>
<text x="254.5" y="140.6">GND</text>
<text x="34.5" y="150.7">1</text>
<text x="34.5" y="153.3">2</text>
<text x="34.5" y="155.8">3</text>
<text x="72.6" y="150.7">1</text>
<text x="72.6" y="153.3">2</text>
<text x="72.6" y="155.8">3</text>
<text x="110.7" y="150.7">1</text>
<text x="110.7" y="153.3">2</text>
<text x="110.7" y="155.8">3</text>
<text x="148.8" y="150.7">1</text>
<text x="148.8" y="153.3">2</text>
<text x="148.8" y="155.8">3</text>
<text x="34.5" y="158.3">4</text>
<text x="34.5" y="160.9">5</text>
<text x="72.6" y="158.3">4</text>
<text x="72.6" y="160.9">5</text>
<text x="110.7" y="158.3">4</text>
<text x="110.7" y="160.9">5</text>
<text x="148.8" y="158.3">4</text>
<text x="148.8" y="160.9">5</text>
<text x="34.5" y="163.4">6</text>
<text x="34.5" y="166">7</text>
<text x="72.6" y="163.4">6</text>
<text x="72.6" y="166">7</text>
<text x="110.7" y="163.4">6</text>
<text x="110.7" y="166">7</text>
<text x="148.8" y="163.4">6</text>
<text x="148.8" y="166">7</text>
<text x="34.5" y="168.5">8</text>
<text x="34.5" y="171">9</text>
<text x="34.5" y="173.6">10</text>
<text x="72.6" y="168.5">8</text>
<text x="72.6" y="171">9</text>
<text x="72.6" y="173.6">10</text>
<text x="110.7" y="168.5">8</text>
<text x="110.7" y="171">9</text>
<text x="110.7" y="173.6">10</text>
<text x="148.8" y="168.5">8</text>
<text x="148.8" y="171">9</text>
<text x="148.8" y="173.6">10</text>
<text x="34.5" y="176.1">11</text>
<text x="34.5" y="178.7">12</text>
<text x="72.6" y="176.1">11</text>
<text x="72.6" y="178.7">12</text>
<text x="110.7" y="176.1">11</text>
<text x="110.7" y="178.7">12</text>
<text x="148.8" y="176.1">11</text>
<text x="148.8" y="178.7">12</text>
<text x="34.5" y="181.2">13</text>
<text x="34.5" y="183.7">14</text>
<text x="72.6" y="181.2">13</text>
<text x="72.6" y="183.7">14</text>
<text x="110.7" y="181.2">13</text>
<text x="110.7" y="183.7">14</text>
<text x="148.8" y="181.2">13</text>
<text x="148.8" y="183.7">14</text>
<text x="34.5" y="186.3">15</text>
<text x="34.5" y="188.8">16</text>
<text x="72.6" y="186.3">15</text>
<text x="72.6" y="188.8">16</text>
<text x="110.7" y="186.3">15</text>
<text x="110.7" y="188.8">16</text>
<text x="148.8" y="186.3">15</text>
<text x="148.8" y="188.8">16</text>
</g>
<g font-size="1.8" fill="#a90000">
<text x="43.7" y="29">1</text>
<text x="69.1" y="29">8</text>
<text x="43.7" y="31.5">3</text>
<text x="69.1" y="31.5">7</text>
<text x="69.1" y="34">6</text>
<text x="168.7" y="32.5" transform="rotate(-90 168.7 32.5)">2</text>
<text x="171.2" y="32.5" transform="rotate(-90 171.2 32.5)">1</text>
<text x="43.7" y="39.1">5</text>
<text x="43.7" y="36.6">9</text>
<text x="69.1" y="36.6">4</text>
<text x="69.1" y="39.1">2</text>
<text x="215.9" y="37.8">A1</text>
<text x="215.9" y="40.4">A2</text>
<text x="246.3" y="37.8">B3</text>
<text x="246.3" y="40.4">B4</text>
<text x="215.9" y="42.9">A3</text>
<text x="215.9" y="45.5">A4</text>
<text x="246.3" y="42.9">B5</text>
<text x="246.3" y="45.5">B6</text>
<text x="215.9" y="48">A5</text>
<text x="215.9" y="50.5">A6</text>
<text x="215.9" y="53.1">A7</text>
<text x="246.3" y="48">B7</text>
<text x="246.3" y="50.5">B8</text>
<text x="246.3" y="53.1">B9</text>
<text x="215.9" y="55.6">A8</text>
<text x="215.9" y="58.2">A9</text>
<text x="245.7" y="55.6">B10</text>
<text x="245.7" y="58.2">B11</text>
<text x="215.3" y="60.7">A10</text>
<text x="215.3" y="63.2">A11</text>
<text x="215.3" y="65.8">A12</text>
<text x="245.7" y="60.7">B12</text>
<text x="246.3" y="63.2">S1</text>
<text x="246.3" y="65.8">S2</text>
<text x="43.7" y="67.1">1</text>
<text x="43.7" y="69.6">3</text>
<text x="69.1" y="67.1">8</text>
<text x="69.1" y="69.6">7</text>
<text x="168.7" y="70.6" transform="rotate(-90 168.7 70.6)">2</text>
<text x="171.2" y="70.6" transform="rotate(-90 171.2 70.6)">1</text>
<text x="215.8" y="68.3">B1</text>
<text x="215.8" y="70.9">B2</text>
<text x="246.3" y="68.3">S3</text>
<text x="246.3" y="70.9">S4</text>
<text x="43.7" y="77.2">5</text>
<text x="43.7" y="74.7">9</text>
<text x="69.1" y="72.1">6</text>
<text x="69.1" y="74.7">4</text>
<text x="69.1" y="77.2">2</text>
<text x="43.7" y="105.2">1</text>
<text x="43.7" y="107.7">3</text>
<text x="69.1" y="105.2">8</text>
<text x="69.1" y="107.7">7</text>
<text x="43.7" y="112.8">9</text>
<text x="69.1" y="110.2">6</text>
<text x="69.1" y="112.8">4</text>
<text x="168.7" y="108.7" transform="rotate(-90 168.7 108.7)">2</text>
<text x="171.2" y="108.7" transform="rotate(-90 171.2 108.7)">1</text>
<text x="43.7" y="115.3">5</text>
<text x="69.1" y="115.3">2</text>
<text x="31" y="149.6">1</text>
<text x="69.1" y="149.6">1</text>
<text x="107.2" y="149.6">1</text>
<text x="145.3" y="149.6">1</text>
<text x="31" y="152.1">2</text>
<text x="31" y="154.7">3</text>
<text x="69.1" y="152.1">2</text>
<text x="69.1" y="154.7">3</text>
<text x="107.2" y="152.1">2</text>
<text x="107.2" y="154.7">3</text>
<text x="145.3" y="152.1">2</text>
<text x="145.3" y="154.7">3</text>
<text x="31" y="157.2">4</text>
<text x="31" y="159.8">5</text>
<text x="69.1" y="157.2">4</text>
<text x="69.1" y="159.8">5</text>
<text x="107.2" y="157.2">4</text>
<text x="107.2" y="159.8">5</text>
<text x="145.3" y="157.2">4</text>
<text x="145.3" y="159.8">5</text>
<text x="31" y="162.3">6</text>
<text x="31" y="164.8">7</text>
<text x="31" y="167.4">8</text>
<text x="69.1" y="162.3">6</text>
<text x="69.1" y="164.8">7</text>
<text x="69.1" y="167.4">8</text>
<text x="107.2" y="162.3">6</text>
<text x="107.2" y="164.8">7</text>
<text x="107.2" y="167.4">8</text>
<text x="145.3" y="162.3">6</text>
<text x="145.3" y="164.8">7</text>
<text x="145.3" y="167.4">8</text>
<text x="30.4" y="172.5">10</text>
<text x="31" y="169.9">9</text>
<text x="68.5" y="172.5">10</text>
<text x="69.1" y="169.9">9</text>
<text x="106.6" y="172.5">10</text>
<text x="107.2" y="169.9">9</text>
<text x="144.7" y="172.5">10</text>
<text x="145.3" y="169.9">9</text>
<text x="30.4" y="175">11</text>
<text x="30.4" y="177.5">12</text>
<text x="68.5" y="175">11</text>
<text x="68.5" y="177.5">12</text>
<text x="106.6" y="175">11</text>
<text x="106.6" y="177.5">12</text>
<text x="144.7" y="175">11</text>
<text x="144.7" y="177.5">12</text>
<text x="30.4" y="180.1">13</text>
<text x="30.4" y="182.6">14</text>
<text x="30.4" y="185.2">15</text>
<text x="68.5" y="180.1">13</text>
<text x="68.5" y="182.6">14</text>
<text x="68.5" y="185.2">15</text>
<text x="106.6" y="180.1">13</text>
<text x="106.6" y="182.6">14</text>
<text x="106.6" y="185.2">15</text>
<text x="144.7" y="180.1">13</text>
<text x="144.7" y="182.6">14</text>
<text x="144.7" y="185.2">15</text>
<text x="30.4" y="187.7">16</text>
<text x="68.5" y="187.7">16</text>
<text x="106.6" y="187.7">16</text>
<text x="144.7" y="187.7">16</text>
</g>
<g font-size="1.8" fill="#0000c2">
<text x="177.8" y="148.1">R1</text>
<text x="181.8" y="148.1">=</text>
<text x="184.8" y="148.1">R2</text>
<text x="188.8" y="148.1">*</text>
<text x="191.2" y="148.1">((Vout</text>
<text x="198.5" y="148.1">/</text>
<text x="201.3" y="148.1">Vfb)</text>
<text x="206.6" y="148.1">-</text>
<text x="177.8" y="150.7">R1</text>
<text x="177.8" y="153.2">R1</text>
<text x="177.8" y="155.8">R1</text>
<text x="181.8" y="150.7">=</text>
<text x="181.8" y="153.2">=</text>
<text x="181.8" y="155.8">=</text>
<text x="184.8" y="150.7">120000</text>
<text x="184.8" y="153.2">120000</text>
<text x="184.8" y="155.8">120000</text>
<text x="193.5" y="150.7">*</text>
<text x="193.5" y="153.2">*</text>
<text x="193.5" y="155.8">*</text>
<text x="196" y="150.7">((3.3</text>
<text x="196" y="153.2">((2.5</text>
<text x="196" y="155.8">((1.2</text>
<text x="202.2" y="150.7">/</text>
<text x="202.2" y="153.2">/</text>
<text x="202.2" y="155.8">/</text>
<text x="205" y="150.7">0.6)</text>
<text x="205" y="153.2">0.6)</text>
<text x="205" y="155.8">0.6)</text>
<text x="210.3" y="150.7">-</text>
<text x="210.3" y="153.2">-</text>
<text x="210.3" y="155.8">-</text>
<text x="213.4" y="150.7">1)</text>
<text x="213.4" y="153.2">1)</text>
<text x="216.9" y="150.7">=</text>
<text x="216.9" y="153.2">=</text>
<text x="216.9" y="155.8">=</text>
<text x="220" y="150.7">540000</text>
<text x="220" y="153.2">380000</text>
<text x="220" y="155.8">120000</text>
</g>
</svg>
